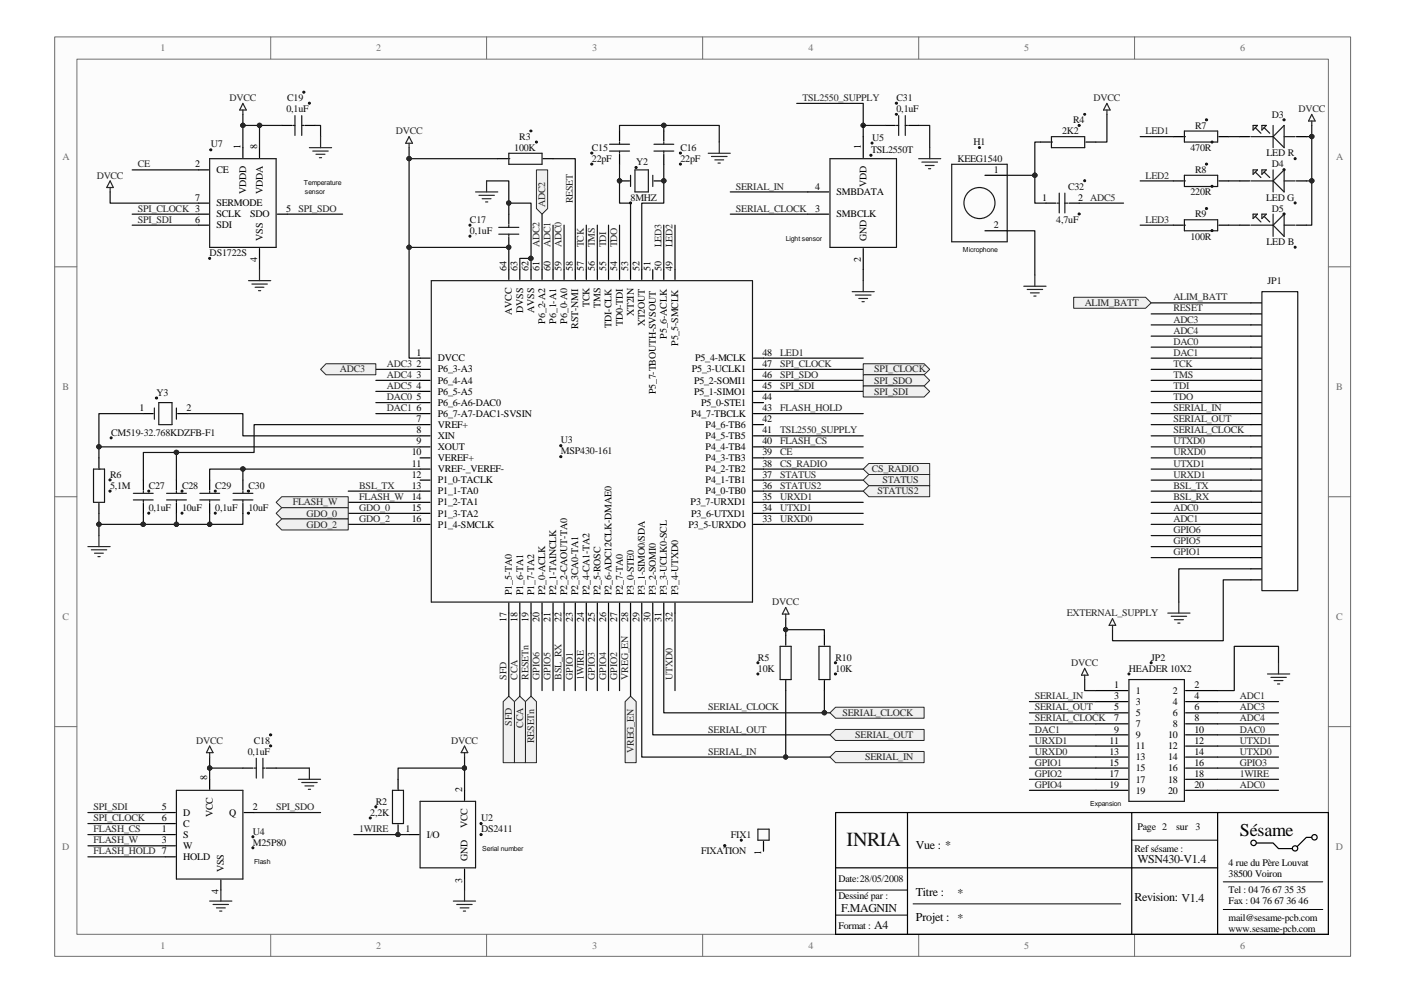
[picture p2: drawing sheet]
<svg xmlns="http://www.w3.org/2000/svg" width="297mm" height="210mm" viewBox="0 0 297 210" stroke-linecap="round" stroke-linejoin="round" font-family="sans-serif">
<path d="M11.6 7.8h273.9v194.4h-273.9z" fill="#fcfcfc"/>
<path d="M11.6 7.8h273.9v194.4h-273.9z" fill="none" stroke="#6e6e6e" stroke-width=".21"/>
<path d="M16.3 12.5h264.5v185h-264.5z" fill="#fcfcfc"/>
<g fill="none" stroke="#6e6e6e" stroke-width=".21">
<path d="M16.3 12.5h264.5v185h-264.5zM57.2 7.8v4.7M102.9 7.8v4.7M148.5 7.8v4.7M194.2 7.8v4.7M239.9 7.8v4.7M11.6 56.4h4.7M280.8 56.4h4.7M11.6 105h4.7M280.8 105h4.7M11.6 153.6h4.7M280.8 153.6h4.7"/>
<path d="M57.2 197.5v4.7M102.9 197.5v4.7M148.5 197.5v4.7M194.2 197.5v4.7M239.9 197.5v4.7"/>
</g>
<g fill="#0e0e0e" stroke="#0e0e0e" stroke-width=".21">
<path d="M112.1 27.5h.3l.1 .2-.4 .1z" fill-rule="evenodd"/>
<path d="M79.3 170.4h.3v.3h-.3z" fill-rule="evenodd"/>
<path d="M57 155.2h.4v.3h-.4z" fill-rule="evenodd"/>
<path d="M57 157.5h.4v.3h-.4z" fill-rule="evenodd"/>
<path d="M64.1 19.3h.3v.3h-.3z" fill-rule="evenodd"/>
<path d="M134.3 35.3h.3v.3h-.3z" fill-rule="evenodd"/>
<path d="M125 32.2h.3v.3h-.3z" fill-rule="evenodd"/>
<path d="M125 34.5h.3v.3h-.3z" fill-rule="evenodd"/>
<path d="M118.4 94.1h.3v.3h-.3z" fill-rule="evenodd"/>
<path d="M118.4 96.4h.3v.3h-.3z" fill-rule="evenodd"/>
<path d="M101.5 173.9h.4v.3h-.4z" fill-rule="evenodd"/>
<path d="M101.5 176.3h.4v.3h-.4z" fill-rule="evenodd"/>
<path d="M271.3 35.7h.3v.3h-.3z" fill-rule="evenodd"/>
<path d="M271.3 25.2h.3v.3h-.3z" fill-rule="evenodd"/>
<path d="M254.9 43.9h.3v.3h-.3z" fill-rule="evenodd"/>
<path d="M254.9 34.5h.3v.3h-.3z" fill-rule="evenodd"/>
<path d="M254.9 25.2h.3v.3h-.3z" fill-rule="evenodd"/>
<path d="M271.3 45.1h.3v.3h-.3z" fill-rule="evenodd"/>
<path d="M23.1 101.3h.3v.3h-.3z" fill-rule="evenodd"/>
<path d="M23.1 103.7h.3v.3h-.3z" fill-rule="evenodd"/>
<path d="M238.5 142.3h.3v.3h-.3z" fill-rule="evenodd"/>
<path d="M31.3 103.7h.3v.3h-.3z" fill-rule="evenodd"/>
<path d="M38.3 103.7h.3v.3h-.3z" fill-rule="evenodd"/>
<path d="M45.4 103.7h.3v.3h-.3z" fill-rule="evenodd"/>
<path d="M52.4 103.7h.3v.3h-.3z" fill-rule="evenodd"/>
<path d="M52.4 108.3h.3v.3h-.3z" fill-rule="evenodd"/>
<path d="M44.4 31.5h.3v.3h-.3z" fill-rule="evenodd"/>
<path d="M44.2 54.5h.3v.3h-.3z" fill-rule="evenodd"/>
<path d="M184 32.7h.3v.3h-.3z" fill-rule="evenodd"/>
<path d="M206.9 31.1h.3l.1 .1-.2 .2-.3-.2z" fill-rule="evenodd"/>
<path d="M189.4 21.7h.3v.3h-.3z" fill-rule="evenodd"/>
<path d="M189.4 24h.3v.3h-.3z" fill-rule="evenodd"/>
<path d="M228 45.1h.3v.3h-.3z" fill-rule="evenodd"/>
<path d="M229.2 24h.3v.3h-.3z" fill-rule="evenodd"/>
<path d="M228 26.4h.3v.3h-.3z" fill-rule="evenodd"/>
<path d="M156.6 177.4h.3v.3h-.3z" fill-rule="evenodd"/>
<path d="M153.1 178.6h.3v.3h-.3z" fill-rule="evenodd"/>
<path d="M160.1 142.3h.3v.3h-.3z" fill-rule="evenodd"/>
<path d="M176.5 140h.3v.2h-.3z" fill-rule="evenodd"/>
<path d="M176.5 142.3h.3v.3h-.3z" fill-rule="evenodd"/>
<path d="M32.9 84h.4v.3h-.4z" fill-rule="evenodd"/>
<circle cx="20.9" cy="110.8" r=".45"/>
<circle cx="20.9" cy="94.4" r=".45"/>
<circle cx="30.3" cy="110.8" r=".45"/>
<circle cx="37.3" cy="110.8" r=".45"/>
<circle cx="37.3" cy="95.6" r=".46"/>
<circle cx="44.3" cy="162.3" r=".46"/>
<circle cx="44.3" cy="110.8" r=".45"/>
<circle cx="51.4" cy="99.1" r=".46"/>
<circle cx="51.4" cy="26.5" r=".45"/>
<circle cx="54.9" cy="26.5" r=".45"/>
<circle cx="84.1" cy="176.4" r=".44"/>
<circle cx="86.5" cy="52.3" r=".45"/>
<circle cx="86.5" cy="33.5" r=".46"/>
<circle cx="98.2" cy="162.3" r=".45"/>
<circle cx="107.6" cy="52.3" r=".44"/>
<circle cx="107.6" cy="42.9" r=".44"/>
<circle cx="112.2" cy="54.6" r=".46"/>
<circle cx="131" cy="38.2" r=".45"/>
<circle cx="140.3" cy="38.2" r=".45"/>
<circle cx="140.3" cy="26.5" r=".45"/>
<circle cx="166.1" cy="160" r=".44"/>
<circle cx="166.1" cy="133.1" r=".44"/>
<circle cx="174.3" cy="150.7" r=".46"/>
<circle cx="182.5" cy="26.5" r=".44"/>
<circle cx="218.8" cy="37" r=".46"/>
<circle cx="277.3" cy="38.2" r=".45"/>
<circle cx="277.3" cy="28.9" r=".46"/>
<circle cx="99.4" cy="47.6" r=".21"/>
<circle cx="99.4" cy="49.9" r=".21"/>
<circle cx="113.4" cy="30" r=".21"/>
<circle cx="78.3" cy="172.9" r=".21"/>
<circle cx="65.4" cy="21.8" r=".21"/>
<circle cx="133.3" cy="42.9" r=".21"/>
<circle cx="143.8" cy="32.4" r=".21"/>
<circle cx="143.8" cy="34.7" r=".21"/>
<circle cx="53.5" cy="176.9" r=".21"/>
<circle cx="53.5" cy="179.2" r=".21"/>
<circle cx="273.8" cy="42.9" r=".21"/>
<circle cx="273.8" cy="33.5" r=".21"/>
<circle cx="256.2" cy="48.7" r=".21"/>
<circle cx="256.2" cy="39.4" r=".21"/>
<circle cx="256.2" cy="30" r=".21"/>
<circle cx="273.8" cy="52.3" r=".21"/>
<circle cx="243.4" cy="140.1" r=".21"/>
<circle cx="31.5" cy="108.5" r=".21"/>
<circle cx="38.5" cy="108.5" r=".21"/>
<circle cx="45.5" cy="108.5" r=".21"/>
<circle cx="184.4" cy="30.2" r=".21"/>
<circle cx="229.3" cy="38.2" r=".21"/>
<circle cx="160.2" cy="140.1" r=".21"/>
<circle cx="23.5" cy="92.6" r=".21"/>
</g>
<g fill="none" stroke="#000" stroke-width=".25">
<path d="M42 35.9h2.1M51.4 31.2v2.1M54.9 31.2v2.1M59.6 26.5h2.1M64.5 26.5h2.1M105.2 33.5h2.1M114.8 33.5h2.1M131 38.2h2.1M131 27.7v2.1M131 32.6v2.1M138.3 38.2h2M140.3 27.7v2.1"/>
<path d="M140.3 32.6v2.1M182.5 28.9v4.4M187.2 26.5h2.1M192.1 26.5h2.1M208.2 37.1h4.7M220 30h2.1M229.6 30h2.1M248.1 38.2h2.1M248.1 28.9h2.1M257.7 38.2h2.1M257.7 28.9h2.1M262.1 38.2h2.1"/>
<path d="M262.1 28.9h2.1M274.1 38.2h2.1M274.1 28.9h2.1M42 47.6h2.1M42 42.9h2.1M42 45.3h2.1M54.9 52.5v2.1M58.6 45.3h2.1M107.6 45.3v2.1M107.6 50.2v2.1M107.6 57v2.1M109.9 57v2.1"/>
<path d="M112.3 57v2.1M114.6 57v2.1M116.9 57v2.1M119.3 57v2.1M121.6 57v2.1M124 57v2.1M126.3 57v2.1M128.7 57v2.1M131 57v2.1M133.3 57v2.1M135.7 57v2.1M138 57v2.1"/>
<path d="M140.3 57v2.1M142.7 57v2.1M170.8 45.3h4.4M170.8 40.6h4.4M182.5 52.5v4.5M208.2 48.8h4.7M221.1 42.9h2.1M226.1 42.9h2.1M248.1 47.6h2.1M257.7 47.6h2.1M262.1 47.6h2.1M274.1 47.6h2.1"/>
<path d="M88.8 75.7h2.1M88.8 78.1h2.1M159.3 75.7h2.1M159.3 78.1h2.1M20.9 96.8v2.1M30.3 87.4h2.1M37.5 87.4h2.2M88.8 80.4h2.1M88.8 82.7h2.1M88.8 85.1h2.1M88.8 87.4h2.1M88.8 89.8h2.1"/>
<path d="M88.8 92.1h2.1M88.8 94.5h2.1M88.8 96.8h2.1M88.8 99.2h2.1M159.3 80.4h2.1M159.3 82.7h2.1M159.3 85.1h2.1M159.3 87.4h2.1M159.3 89.8h2.1M159.3 92.1h2.1M159.3 94.5h2.1M159.3 96.8h2.1"/>
<path d="M159.3 99.2h2.1M20.9 106.4v2.1M30.3 101.5v2.1M30.3 106.4v2.1M37.3 101.5v2.1M37.3 106.4v2.1M44.3 101.5v2.1M44.3 106.4v2.1M51.4 101.5v2.1M51.4 106.4v2.1M88.8 101.5h2.1M88.8 103.8h2.1"/>
<path d="M88.8 106.2h2.1M88.8 108.5h2.1M88.8 110.8h2.1M159.3 101.5h2.1M159.3 103.8h2.1M159.3 106.2h2.1M159.3 108.5h2.1M159.3 110.8h2.1M107.6 127.5v2.1M109.9 127.5v2.1M112.3 127.5v2.1M114.6 127.5v2.1"/>
<path d="M116.9 127.5v2.1M119.3 127.5v2.1M121.6 127.5v2.1M124 127.5v2.1M126.3 127.5v2.1M128.7 127.5v2.1M131 127.5v2.1M133.3 127.5v2.1M135.7 127.5v2.1M138 127.5v2.1M140.3 127.5v2.1M142.7 127.5v2.1"/>
<path d="M166.1 134.3v2.1M174.3 134.3v2.1M166.1 143.9v2.1M174.3 143.9v2.1M231.7 146h6.8M231.7 148.3h6.8M231.7 150.7h6.8M231.7 153h6.8M231.7 155.3h6.8M231.7 157.7h6.8M250.7 146h6.7M250.7 148.3h6.7"/>
<path d="M250.7 150.7h6.7M250.7 153h6.7M250.7 155.3h6.7M250.7 157.7h6.7M35 176.4h2.1M35 171.8h2.1M35 178.8h2.1M35 174.1h2.1M44.3 164.7v2.1M51.4 162.4h2.1M51.6 171.8h2.1M56.3 162.4h2.1"/>
<path d="M84.2 164.7v2.1M84.2 174.3v2.1M86.5 176.4h2.1M98.2 167.1v2.1M161.4 177.9v2M191.9 171.8v25.7M231.7 162.4h6.8M231.7 160h6.8M231.7 164.7h6.8M231.7 167.1h6.8M239.3 171.8v25.7M250.7 162.4h6.7"/>
<path d="M250.7 160h6.7M250.7 164.7h6.7M250.7 167.1h6.7M257.4 171.8h-80.7v25.7h104.1v-25.7h-23.4v25.7M265.6 178.2h3.6l1.1 1.2h2.9M277.3 177h-1.1l-1.9 1.9M35 181.1h2.1M46.7 186v2.1M98.2 183.7v2.1M176.7 183.4h80.7"/>
<circle cx="265" cy="178.2" r=".57"/>
<circle cx="273.8" cy="179.3" r=".56"/>
<circle cx="277.9" cy="177" r=".57"/>
</g>
<path d="M239.3 177.6h18.1M176.7 188.1h15.2M176.7 193.4h15.2M193 191.1h43.9M258.6 186.4h21.1M258.6 192.2h21.1" fill="none" stroke="#000" stroke-width=".21"/>
<g fill="none" stroke="#1c1c1c" stroke-width=".25">
<path d="M44.3 33.5h14.1v18.8h-14.1zM61.9 26.5h.5M62.4 24.4v4.2M63.8 26.5h.5M63.8 24.4v4.2M107.6 33.5h.1M107.6 32.4h7v2.3h-7zM128.9 30.5h4.2M128.9 31.9h4.2M131 30v.5M131 31.9v.5M133.3 37.1v2.3"/>
<path d="M134.2 35.9h2.9v4.7h-2.9zM138 37.1v2.3M138.3 30.5h4.2M138.3 31.9h4.2M140.3 30v.5M140.3 31.9v.5M175.5 33.5h14v18.8h-14zM189.5 26.5h.5M190 24.4v4.2M191.4 26.5h.5M191.4 24.4v4.2M201.2 34.7h11.7v16.4h-11.7z"/>
<path d="M222.3 30h.1M222.3 28.9h7v2.3h-7zM250.4 38.2h.1M250.4 28.9h.1M250.4 27.7h7v2.3h-7zM250.4 37.1h7v2.3h-7zM264.5 38.2h4.7M264.5 28.9h4.7M264.9 26.5h1l-1 1zM264.9 35.9h1l-1 .9zM265.4 36.4l1.2 1.1M265.4 27l1.2 1.2"/>
<path d="M266.8 26.5h.9l-.9 1zM266.8 35.9h.9l-.9 .9zM267.3 36.4l1.1 1.1M267.3 27l1.1 1.2M269.2 26.5v4.7M269.2 35.9v4.7M271.5 26.5v4.7l-2.3-2.3zM271.5 35.9v4.7l-2.3-2.4zM271.5 38.2h2.3M271.5 28.9h2.3M91.2 59.3h67.9v68h-67.9zM105.5 49.5h4.2"/>
<path d="M105.5 48.1h4.2M107.6 47.6v.5M107.6 49.5v.5M223.5 42.9h.4M223.9 40.8v4.2M225.1 42.9h.7M225.1 40.8v4.2M250.4 47.6h.1M250.4 46.5h7v2.3h-7zM264.5 47.6h4.7M264.9 45.3h1l-1 .9zM265.4 45.7l1.2 1.2"/>
<path d="M266.8 45.3h.9l-.9 .9zM267.3 45.7l1.1 1.2M269.2 45.3v4.7M271.5 45.3v4.7l-2.3-2.4zM271.5 47.6h2.3M19.8 99.2h2.3v7h-2.3zM20.9 99.2h.1M32.6 86.2v2.4M33.6 85.1h2.8v4.7h-2.8zM37.3 86.2v2.4M28.2 105.7h4.2M28.2 104.3h4.2"/>
<path d="M30.3 103.8v.5M30.3 105.7v.5M35.2 105.7h4.2M35.2 104.3h4.2M37.3 103.8v.5M37.3 105.7v.5M42.2 105.7h4.2M42.2 104.3h4.2M44.3 103.8v.5M44.3 105.7v.5M49.3 105.7h4.2M49.3 104.3h4.2"/>
<path d="M51.4 103.8v.5M51.4 105.7v.5M164.9 136.6h2.4v7.1h-2.4zM173.1 136.6h2.4v7.1h-2.4zM166.1 143.7h.1M174.3 143.7h.1M238.7 143.7h11.7v25.7h-11.7zM37.3 167.1h14.1v18.7h-14.1zM53.7 162.4h.5M54.2 160.3v4.2M55.6 162.4h.4M55.6 160.3v4.2"/>
<path d="M83 167.1h2.3v7h-2.3zM84.2 167.1h.1M88.8 169.4h11.7v14h-11.7zM160.2 175.3h2.4v2.3h-2.4z"/>
<circle cx="207.1" cy="42.9" r="3.3"/>
</g>
<g fill="none" stroke="#0e0e0e" stroke-width=".25">
<path d="M27.9 35.9h14.1M51.4 26.5h8.2M51.4 24.2v7M54.9 26.5v4.7M66.6 26.5h1.2v2.4M86.5 31.2v21.1M86.5 33.5h18.7M102.9 38.2h4.7v4.7M116.9 33.5h4.7v23.5M131 34.7v8.2h2.3v14.1M140.3 26.5h-9.3v1.2M140.3 26.5h11.8v3.5"/>
<path d="M140.3 34.7v8.2h-4.6v14.1M140.3 26.5v1.2M168.4 21.9h14.1v4.6M194.2 26.5h2.4v4.7M212.9 37.1h5.9M218.8 37.1v5.8h2.3M220 30h-1.2v7.1M234 24.2v5.8h-2.3M241 38.2h7.1M241 28.9h7.1M259.8 38.2h2.3M259.8 28.9h2.3"/>
<path d="M276.2 38.2h1.1M276.2 28.9h1.1M277.3 38.2v9.4h-1.1M277.3 26.5v11.7M23.3 40.6v2.3h18.7M27.9 45.3h14.1M27.9 47.6h14.1M54.9 54.6v2.4M60.7 45.3h11.7M86.5 52.3v23.4h2.3M86.5 52.3h21.1v4.7M107.6 42.9h4.7v11.7"/>
<path d="M107.6 42.9v2.4M112.3 54.6h-2.4v2.4M112.3 54.6v2.4M114.6 45.3v11.7M116.9 47.6v9.4M119.3 47.6v9.4M124 47.6v9.4M126.3 47.6v9.4M128.7 47.6v9.4M131 47.6v9.4M140.3 47.6v9.4M142.7 47.6v9.4"/>
<path d="M154.4 40.6h16.4M154.4 45.3h16.4M182.5 57v2.3M212.9 48.8h5.9v9.3M228.2 42.9h9.3M241 47.6h7.1M259.8 47.6h2.3M79.5 78.1h9.3M161.4 75.7h21.1M161.4 78.1h21.1M243.4 75.7h21.1M243.4 64h21.1"/>
<path d="M243.4 66.4h21.1M243.4 78.1h21.1M243.4 68.7h21.1M243.4 73.4h21.1M20.9 94.5v2.3M20.9 94.5h67.9M30.3 87.4h-9.4v7.1M37.3 95.6h-7v5.9M37.3 95.6v5.9M39.7 87.4h11.7v4.7h37.4M51.4 99.2h-7.1v2.3M51.4 99.2h37.4"/>
<path d="M51.4 99.2v2.3M79.5 87.4h9.3M79.5 80.4h9.3M79.5 82.7h9.3M79.5 85.1h9.3M88.8 89.8h-35.1v5.8h-16.4M161.4 87.4h21.1M161.4 92.1h21.1M161.4 99.2h21.1M161.4 94.5h21.1M161.4 80.4h21.1M161.4 82.7h21.1"/>
<path d="M161.4 96.8h21.1M243.4 87.4h21.1M243.4 92.1h21.1M243.4 89.8h21.1M243.4 99.2h21.1M243.4 94.5h21.1M243.4 80.4h21.1M243.4 82.7h21.1M243.4 85.1h21.1M243.4 96.8h21.1M20.9 108.5v4.7M20.9 110.8h23.4"/>
<path d="M30.3 108.5v2.3M37.3 108.5v2.3M44.3 108.5v2.3M51.4 108.5v2.3h-7.1M73.6 110.8h15.2M73.6 108.5h15.2M73.6 106.2h15.2M73.6 103.8h15.2M161.4 110.8h21.1M161.4 108.5h21.1M161.4 106.2h21.1M161.4 103.8h21.1"/>
<path d="M161.4 101.5h21.1M243.4 110.8h21.1M243.4 108.5h21.1M243.4 106.2h21.1M243.4 103.8h21.1M243.4 113.2h21.1M243.4 115.5h21.1M114.6 129.6v16.4M119.3 129.6v16.4M121.6 129.6v16.4M124 129.6v16.4M126.3 129.6v16.4"/>
<path d="M128.7 129.6v16.4M131 129.6v16.4M135.7 129.6v30.4h30.4M138 129.6v25.7h37.5M140.3 129.6v21.1h34M142.7 129.6v16.4M166.1 133.1h8.2v1.2M166.1 130.8v3.5M264.5 120.2h-15.3v7.1M264.5 122.6h-5.9v12.8h-23.4v-2.3M166.1 146v14M174.3 146v4.7"/>
<path d="M174.3 150.7h1.2M217.6 148.3h14.1M217.6 153h14.1M217.6 150.7h14.1M217.6 157.7h14.1M217.6 155.3h14.1M229.3 143.7v2.3h2.4M257.4 148.3h12.9M257.4 153h12.9M257.4 150.7h12.9M257.4 157.7h12.9M257.4 155.3h12.9"/>
<path d="M270.3 140.1v-3.5h-9.4v9.4h-3.5M18.6 176.4h16.4M18.6 178.8h16.4M18.6 174.1h16.4M18.6 171.8h16.4M44.3 162.4h7.1M44.3 160v4.7M53.7 171.8h14.1M58.4 162.4h7M74.8 176.4h11.7M98.2 162.4h-14v2.3M98.2 160v7.1"/>
<path d="M166.1 160h9.4M217.6 162.4h14.1M217.6 164.7h14.1M217.6 160h14.1M217.6 167.1h14.1M257.4 162.4h12.9M257.4 164.7h12.9M257.4 160h12.9M257.4 167.1h12.9M18.6 181.1h16.4M98.2 185.8v2.3"/>
</g>
<g fill="#262626" stroke="#262626" stroke-width=".21">
<circle cx="44.3" cy="162.3" r=".46"/>
<circle cx="277.3" cy="38.2" r=".45"/>
<circle cx="277.3" cy="28.9" r=".46"/>
<circle cx="98.2" cy="162.3" r=".45"/>
<circle cx="140.3" cy="38.2" r=".45"/>
<circle cx="131" cy="38.2" r=".45"/>
<circle cx="84.1" cy="176.4" r=".44"/>
<circle cx="86.5" cy="52.3" r=".45"/>
<circle cx="107.6" cy="52.3" r=".44"/>
<circle cx="112.2" cy="54.6" r=".46"/>
<circle cx="107.6" cy="42.9" r=".44"/>
<circle cx="20.9" cy="110.8" r=".45"/>
<circle cx="30.3" cy="110.8" r=".45"/>
<circle cx="37.3" cy="110.8" r=".45"/>
<circle cx="44.3" cy="110.8" r=".45"/>
<circle cx="20.9" cy="94.4" r=".45"/>
<circle cx="51.4" cy="99.1" r=".46"/>
<circle cx="86.5" cy="33.5" r=".46"/>
<circle cx="51.4" cy="26.5" r=".45"/>
<circle cx="182.5" cy="26.5" r=".44"/>
<circle cx="218.8" cy="37" r=".46"/>
<circle cx="140.3" cy="26.5" r=".45"/>
<circle cx="166.1" cy="133.1" r=".44"/>
<circle cx="166.1" cy="160" r=".44"/>
<circle cx="174.3" cy="150.7" r=".46"/>
<circle cx="54.9" cy="26.5" r=".45"/>
<circle cx="37.3" cy="95.6" r=".46"/>
</g>
<g fill="none" stroke="#262626" stroke-width=".25">
<path d="M65.4 31.2h4.7M66.1 31.9h3.3M66.8 32.6h1.9M67.5 33.3h.5M67.8 28.9v2.3M102.9 38.2v2.4M277.3 24.2l.7 1.4h-1.4zM277.3 25.6v.9M52.5 59.3h4.7M54.9 57v2.3M100.5 40.6h4.7M101.3 41.3h3.2"/>
<path d="M101.9 42h1.9M102.7 42.7h.4M53.3 60h3.2M53.9 60.7h1.9M54.7 61.4h.4M44.3 157.7l.7 1.4h-1.4zM44.3 159.1v.9M98.2 157.7l.7 1.4h-1.4zM98.2 159.1v.9M63.1 164.7h4.7M63.8 165.4h3.3M64.5 166.1h1.8"/>
<path d="M65.2 166.8h.5M65.4 162.4v2.3M44.3 190.5h4.7M45 191.2h3.3M45.8 191.9h1.8M46.4 192.6h.5M46.7 188.1v2.4M95.8 190.5h4.7M96.6 191.2h3.2M97.3 191.9h1.8M98 192.6h.4M98.2 188.1v2.4"/>
</g>
<path d="M113.4 35.9h2.4v8.2l-1.2 1.2-1.2-1.2z" fill-rule="evenodd" fill="#f0f0f0" stroke="#262626" stroke-width=".21"/>
<path d="M149.7 32.4h4.7M150.4 33.1h3.3M151.1 33.8h1.9M151.8 34.5h.5M152.1 30v2.4" fill="none" stroke="#262626" stroke-width=".25"/>
<g fill="#f0f0f0" stroke="#262626" stroke-width=".21">
<path d="M182.5 76.9h12.9l1.2 1.2-1.2 1.1h-12.9z" fill-rule="evenodd"/>
<path d="M182.5 79.2h12.9l1.2 1.2-1.2 1.2h-12.9z" fill-rule="evenodd"/>
<path d="M182.5 81.6h12.9l1.2 1.1-1.2 1.2h-12.9z" fill-rule="evenodd"/>
<path d="M182.5 99.2l1.2-1.2h12.9v2.3h-12.9z" fill-rule="evenodd"/>
<path d="M182.5 101.5l1.2-1.2h12.9v2.4h-12.9z" fill-rule="evenodd"/>
<path d="M175.5 150.7l1.2-1.2h18.7v2.3h-18.7z" fill-rule="evenodd"/>
<path d="M175.5 155.3l1.2-1.1h18.7v2.3h-18.7z" fill-rule="evenodd"/>
<path d="M175.5 160l1.2-1.2h18.7v2.4h-18.7z" fill-rule="evenodd"/>
</g>
<path d="M18.6 115.5h4.7M19.3 116.2h3.3M20 116.9h1.8M20.7 117.7h.5M20.9 113.2v2.3" fill="none" stroke="#262626" stroke-width=".25"/>
<g fill="#f0f0f0" stroke="#262626" stroke-width=".21">
<path d="M58.4 106.2l1.2-1.2h14v2.3h-14z" fill-rule="evenodd"/>
<path d="M59.6 107.3h14v2.4h-14l-1.2-1.2z" fill-rule="evenodd"/>
<path d="M58.4 110.8l1.2-1.1h14v2.3h-14z" fill-rule="evenodd"/>
<path d="M68.9 76.9h10.6v2.3h-10.6l-1.1-1.1z" fill-rule="evenodd"/>
</g>
<g fill="none" stroke="#262626" stroke-width=".25">
<path d="M23.3 38.2l.7 1.4h-1.4zM23.3 39.6v1M51.4 21.9l.7 1.4h-1.4zM51.4 23.3v.9M86.5 28.9l.7 1.4h-1.4zM86.5 30.3v.9M194.2 33.5h4.7M194.9 34.3h3.3M195.6 35h1.9M196.3 35.7h.5M196.6 31.2v2.3M234 21.9l.7 1.4h-1.4z"/>
<path d="M234 23.3v.9M182.5 59.3v2.4M218.8 58.1v2.4M180.2 61.7h4.6M180.8 62.4h3.3M181.6 63.1h1.8M182.2 63.8h.5M216.5 60.5h4.6M217.2 61.2h3.2M217.8 61.9h1.9M218.6 62.6h.4M229.3 141.3l.7 1.4h-1.4z"/>
<path d="M229.3 142.7v1"/>
</g>
<path d="M182.5 103.8l1.2-1.1h12.9v2.3h-12.9z" fill-rule="evenodd" fill="#f0f0f0" stroke="#262626" stroke-width=".21"/>
<path d="M166.1 128.4l.7 1.4h-1.4zM166.1 129.8v1M235.2 130.8l.7 1.4h-1.4zM235.2 132.2v.9" fill="none" stroke="#262626" stroke-width=".25"/>
<path d="M227 62.8h15.2l1.2 1.2-1.2 1.2h-15.2z" fill-rule="evenodd" fill="#f0f0f0" stroke="#262626" stroke-width=".21"/>
<path d="M246.9 129.6h4.7M247.6 130.3h3.3M248.3 131h1.9M249 131.7h.5M249.2 127.3v2.3M268 142.5h4.7M268.7 143.2h3.2M269.4 143.9h1.8M270.1 144.6h.5M270.3 140.1v2.4" fill="none" stroke="#262626" stroke-width=".25"/>
<path d="M187.2 26.5h-4.7v2.4M243.4 71h21.1M243.4 117.9h21.1M243.4 101.5h21.1M116.9 129.6v16.4" fill="none" stroke="#0e0e0e" stroke-width=".25"/>
<g fill="none" stroke="#000" stroke-width=".25">
<path d="M264.5 64h2.3M264.5 66.4h2.3M264.5 68.7h2.3M264.5 71h2.3M264.5 73.4h2.3M264.5 75.7h2.3M264.5 78.1h2.3M264.5 80.4h2.3M264.5 82.7h2.3M264.5 85.1h2.3M264.5 87.4h2.3M264.5 89.8h2.3"/>
<path d="M264.5 92.1h2.3M264.5 94.5h2.3M264.5 96.8h2.3M264.5 99.2h2.3M264.5 101.5h2.3M264.5 103.8h2.3M264.5 106.2h2.3M264.5 108.5h2.3M264.5 110.8h2.3M264.5 113.2h2.3M264.5 115.5h2.3M264.5 117.9h2.3"/>
<path d="M264.5 120.2h2.3M264.5 122.6h2.3"/>
</g>
<path d="M266.8 61.7h7.6v63.2h-7.6z" fill-rule="evenodd" fill="#fefefe" stroke="#1c1c1c" stroke-width=".25"/>
<path d="M132.2 148.3l1.1-1.1 1.2 1.1v12.9h-2.3z" fill-rule="evenodd" fill="#f0f0f0" stroke="#262626" stroke-width=".21"/>
<path d="M133.3 129.6v17.6" fill="none" stroke="#0e0e0e" stroke-width=".25"/>
<path d="M111.1 148.3l1.2-1.1 1.1 1.1v12.9h-2.3z" fill-rule="evenodd" fill="#f0f0f0" stroke="#262626" stroke-width=".21"/>
<path d="M112.3 129.6v17.6" fill="none" stroke="#0e0e0e" stroke-width=".25"/>
<g fill="#f0f0f0" stroke="#262626" stroke-width=".21">
<path d="M108.8 148.3l1.1-1.1 1.2 1.1v12.9h-2.3z" fill-rule="evenodd"/>
<path d="M106.4 148.3l1.2-1.1 1.2 1.1v12.9h-2.4z" fill-rule="evenodd"/>
</g>
<path d="M107.6 129.6v17.6M109.9 129.6v17.6" fill="none" stroke="#0e0e0e" stroke-width=".25"/>
<text font-size="4.2" fill="#0e0e0e" x="179" y="178.9">INRIA</text>
<text font-size="3.8" x="262.1" y="176.7">Sésame</text>
<g font-size="2.5">
<text x="193.6" y="179.4">Vue : *</text>
<text x="193.6" y="189.3">Titre :</text>
<text x="239.9" y="190.5">Revision: V1.4</text>
<text x="193.6" y="194.6">Projet : *</text>
</g>
<g font-size="2.5" fill="#0e0e0e">
<text x="240.5" y="182.5">WSN430-V1.4</text>
<text x="202.4" y="189.5">*</text>
<text x="177.8" y="192.8">F.MAGNIN</text>
<text x="184.8" y="196.4">A4</text>
</g>
<g font-size="2.1" fill="#716f64">
<text x="33.9" y="10.8">1</text>
<text x="79.5" y="10.8">2</text>
<text x="125.2" y="10.8">3</text>
<text x="170.9" y="10.8">4</text>
<text x="216.5" y="10.8">5</text>
<text x="262.2" y="10.8">6</text>
<text x="13.2" y="33.9">A</text>
<text x="282.5" y="33.9">A</text>
<text x="13.2" y="82.5">B</text>
<text x="282.5" y="82.5">B</text>
<text x="13.2" y="131.1">C</text>
<text x="282.5" y="131.1">C</text>
<text x="13.2" y="179.7">D</text>
<text x="282.4" y="179.7">D</text>
<text x="33.9" y="200.5">1</text>
<text x="79.5" y="200.5">2</text>
<text x="125.2" y="200.5">3</text>
<text x="170.9" y="200.5">4</text>
<text x="216.5" y="200.5">5</text>
<text x="262.2" y="200.5">6</text>
</g>
<g font-size="2.1" fill="#262626">
<text x="48.5" y="21.4">DVCC</text>
<text x="169.6" y="21.4">TSL2550_SUPPLY</text>
<text x="231.2" y="21.4">DVCC</text>
<text x="274.5" y="23.7">DVCC</text>
<text x="83.7" y="28.4">DVCC</text>
<text x="242.2" y="28.4">LED1</text>
<text x="29.1" y="35.4">CE</text>
<text x="20.4" y="37.7">DVCC</text>
<text x="155.6" y="40.1">SERIAL_IN</text>
<text x="242.2" y="37.7">LED2</text>
<text x="29.1" y="44.8">SPI_CLOCK 3</text>
<text x="29.1" y="47.1">SPI_SDI</text>
<text x="63.1" y="44.8">SPI_SDO</text>
<text x="115.2" y="43.7" transform="rotate(-90 115.2 43.7)">ADC2</text>
<text x="121.1" y="42.9" transform="rotate(-90 121.1 42.9)">RESET</text>
<text x="155.6" y="44.8">SERIAL_CLOCK</text>
<text x="230.5" y="42.4">ADC5</text>
<text x="242.2" y="47.1">LED3</text>
<text x="114.1" y="52.3" transform="rotate(-90 114.1 52.3)">ADC2</text>
<text x="116.4" y="52.3" transform="rotate(-90 116.4 52.3)">ADC1</text>
<text x="118.7" y="52.3" transform="rotate(-90 118.7 52.3)">ADC0</text>
<text x="123.4" y="52.3" transform="rotate(-90 123.4 52.3)">TCK</text>
<text x="125.8" y="52.3" transform="rotate(-90 125.8 52.3)">TMS</text>
<text x="128.1" y="52.3" transform="rotate(-90 128.1 52.3)">TDI</text>
<text x="130.5" y="52.3" transform="rotate(-90 130.5 52.3)">TDO</text>
<text x="139.8" y="52.3" transform="rotate(-90 139.8 52.3)">LED3</text>
<text x="142.2" y="52.3" transform="rotate(-90 142.2 52.3)">LED2</text>
<text x="229.3" y="64.7">ALIM_BATT</text>
<text x="248.1" y="65.8">RESET</text>
<text x="248.1" y="63.5">ALIM_BATT</text>
<text x="248.1" y="68.2">ADC3</text>
<text x="248.1" y="70.5">ADC4</text>
<text x="81.8" y="77.6">ADC3</text>
<text x="164.9" y="75.2">LED1</text>
<text x="164.9" y="77.6">SPI_CLOCK</text>
<text x="248.1" y="72.9">DAC0</text>
<text x="248.1" y="75.2">DAC1</text>
<text x="248.1" y="77.6">TCK</text>
<text x="71.8" y="78.7">ADC3</text>
<text x="81.8" y="79.9">ADC4</text>
<text x="81.8" y="82.2">ADC5</text>
<text x="164.9" y="79.9">SPI_SDO</text>
<text x="164.9" y="82.2">SPI_SDI</text>
<text x="184.8" y="78.7">SPI_CLOCK</text>
<text x="184.8" y="81.1">SPI_SDO</text>
<text x="184.8" y="83.4">SPI_SDI</text>
<text x="248.1" y="79.9">TMS</text>
<text x="248.1" y="82.2">TDI</text>
<text x="81.8" y="84.6">DAC0</text>
<text x="81.8" y="86.9">DAC1</text>
<text x="164.9" y="86.9">FLASH_HOLD</text>
<text x="248.1" y="86.9">SERIAL_IN</text>
<text x="248.1" y="89.3">SERIAL_OUT</text>
<text x="248.1" y="84.6">TDO</text>
<text x="164.9" y="91.6">TSL2550_SUPPLY</text>
<text x="164.9" y="94">FLASH_CS</text>
<text x="248.1" y="91.6">SERIAL_CLOCK</text>
<text x="248.1" y="94">UTXD0</text>
<text x="164.9" y="98.7">CS_RADIO</text>
<text x="164.9" y="96.3">CE</text>
<text x="164.9" y="101">STATUS</text>
<text x="184.3" y="99.8">CS_RADIO</text>
<text x="248.1" y="96.3">URXD0</text>
<text x="248.1" y="98.7">UTXD1</text>
<text x="248.1" y="101">URXD1</text>
<text x="61.9" y="106.8">FLASH_W</text>
<text x="75.9" y="105.7">FLASH_W</text>
<text x="75.9" y="103.3">BSL_TX</text>
<text x="164.9" y="105.7">URXD1</text>
<text x="164.9" y="103.3">STATUS2</text>
<text x="185.5" y="104.5">STATUS2</text>
<text x="186.6" y="102.2">STATUS</text>
<text x="248.1" y="103.3">BSL_TX</text>
<text x="248.1" y="105.7">BSL_RX</text>
<text x="64.8" y="109.2">GDO_0</text>
<text x="64.8" y="111.5">GDO_2</text>
<text x="75.9" y="110.3">GDO_2</text>
<text x="75.9" y="108">GDO_0</text>
<text x="164.9" y="110.3">URXD0</text>
<text x="164.9" y="108">UTXD1</text>
<text x="248.1" y="108">ADC0</text>
<text x="248.1" y="112.7">GPIO6</text>
<text x="248.1" y="110.3">ADC1</text>
<text x="248.1" y="117.4">GPIO1</text>
<text x="248.1" y="115">GPIO5</text>
<text x="163.3" y="127.9">DVCC</text>
<text x="225.6" y="130.3">EXTERNAL_SUPPLY</text>
<text x="107.1" y="143.7" transform="rotate(-90 107.1 143.7)">SFD</text>
<text x="109.4" y="143.7" transform="rotate(-90 109.4 143.7)">CCA</text>
<text x="111.7" y="143.7" transform="rotate(-90 111.7 143.7)">RESETn</text>
<text x="114.1" y="143.7" transform="rotate(-90 114.1 143.7)">GPIO6</text>
<text x="116.4" y="143.7" transform="rotate(-90 116.4 143.7)">GPIO5</text>
<text x="118.7" y="143.7" transform="rotate(-90 118.7 143.7)">BSL_RX</text>
<text x="121.1" y="143.7" transform="rotate(-90 121.1 143.7)">GPIO1</text>
<text x="123.4" y="143.7" transform="rotate(-90 123.4 143.7)">1WIRE</text>
<text x="125.8" y="143.7" transform="rotate(-90 125.8 143.7)">GPIO3</text>
<text x="128.1" y="143.7" transform="rotate(-90 128.1 143.7)">GPIO4</text>
<text x="130.5" y="143.7" transform="rotate(-90 130.5 143.7)">GPIO2</text>
<text x="132.8" y="143.7" transform="rotate(-90 132.8 143.7)">VREG_EN</text>
<text x="142.2" y="143.7" transform="rotate(-90 142.2 143.7)">UTXD0</text>
<text x="226.5" y="140.8">DVCC</text>
<text x="218.8" y="147.8">SERIAL_IN</text>
<text x="262.1" y="147.8">ADC1</text>
<text x="108.2" y="153.4" transform="rotate(-90 108.2 153.4)">SFD</text>
<text x="110.6" y="153.8" transform="rotate(-90 110.6 153.8)">CCA</text>
<text x="149.7" y="150.2">SERIAL_CLOCK</text>
<text x="149.7" y="154.9">SERIAL_OUT</text>
<text x="178.1" y="151.4">SERIAL_CLOCK</text>
<text x="218.8" y="154.9">DAC1</text>
<text x="218.8" y="152.5">SERIAL_CLOCK</text>
<text x="218.8" y="150.2">SERIAL_OUT</text>
<text x="262.1" y="150.2">ADC3</text>
<text x="262.1" y="152.5">ADC4</text>
<text x="262.1" y="154.9">DAC0</text>
<text x="41.5" y="157.2">DVCC</text>
<text x="95.4" y="157.2">DVCC</text>
<text x="112.9" y="157.1" transform="rotate(-90 112.9 157.1)">RESETn</text>
<text x="134" y="159.1" transform="rotate(-90 134 159.1)">VREG_EN</text>
<text x="149.7" y="159.5">SERIAL_IN</text>
<text x="180.8" y="156">SERIAL_OUT</text>
<text x="182.9" y="160.7">SERIAL_IN</text>
<text x="218.8" y="159.5">URXD0</text>
<text x="218.8" y="157.2">URXD1</text>
<text x="218.8" y="161.9">GPIO1</text>
<text x="262.1" y="161.9">GPIO3</text>
<text x="262.1" y="157.2">UTXD1</text>
<text x="262.1" y="159.5">UTXD0</text>
<text x="218.8" y="164.2">GPIO2</text>
<text x="218.8" y="166.6">GPIO4</text>
<text x="262.1" y="166.6">ADC0</text>
<text x="262.1" y="164.2">1WIRE</text>
<text x="19.8" y="173.6">SPI_CLOCK</text>
<text x="19.8" y="171.3">SPI_SDI</text>
<text x="58.4" y="171.3">SPI_SDO</text>
<text x="19.8" y="178.3">FLASH_W</text>
<text x="19.8" y="176">FLASH_CS</text>
<text x="75.9" y="176">1WIRE</text>
<text x="19.8" y="180.6">FLASH_HOLD 7</text>
</g>
<g font-size="2.1" fill="#0e0e0e">
<text x="60.5" y="23.7">0,1uF</text>
<text x="60.7" y="21.4">C19</text>
<text x="189.5" y="21.4">C31</text>
<text x="189.5" y="23.7">0,1uF</text>
<text x="109.8" y="29.6">R3</text>
<text x="184.4" y="29.8">U5</text>
<text x="224.5" y="28.4">2K2</text>
<text x="226.9" y="26">R4</text>
<text x="252.6" y="27.2">R7</text>
<text x="268.9" y="24.9">D3</text>
<text x="44.6" y="31.2">U7</text>
<text x="108.7" y="31.9">100K</text>
<text x="125.1" y="31.9">C15</text>
<text x="125.1" y="34.2">22pF</text>
<text x="134.5" y="34.9">Y2</text>
<text x="143.8" y="31.9">C16</text>
<text x="143.8" y="34.2">22pF</text>
<text x="184.1" y="32.4">TSL2550T</text>
<text x="202.4" y="34.2">KEEG1540</text>
<text x="205.8" y="30.7">H1</text>
<text x="251.7" y="31.9">470R</text>
<text x="267.8" y="33.1">LED R</text>
<text x="268.9" y="35.4">D4</text>
<text x="225.8" y="40.1">C32</text>
<text x="251.7" y="41.2">220R</text>
<text x="252.6" y="36.6">R8</text>
<text x="99.4" y="47.1">C17</text>
<text x="133.3" y="42.4">8MHZ</text>
<text x="223.3" y="47.1">4,7uF</text>
<text x="252.6" y="45.9">R9</text>
<text x="267.7" y="42.4">LED G</text>
<text x="268.9" y="44.8">D5</text>
<text x="99.4" y="49.5">0,1uF</text>
<text x="251.7" y="50.6">100R</text>
<text x="267.8" y="51.8">LED B</text>
<text x="44.3" y="54.2">DS1722S</text>
<text x="268" y="60">JP1</text>
<text x="33.1" y="83.7">Y3</text>
<text x="23.5" y="92.1">CM519-32.768KDZFB-F1</text>
<text x="118.6" y="93.7">U3</text>
<text x="23.3" y="101">R6</text>
<text x="118.6" y="96.1">MSP430-161</text>
<text x="23.3" y="103.3">5,1M</text>
<text x="31.5" y="103.3">C27</text>
<text x="38.5" y="103.3">C28</text>
<text x="45.5" y="103.3">C29</text>
<text x="52.5" y="103.3">C30</text>
<text x="31.5" y="108">0,1uF</text>
<text x="38.5" y="108">10uF</text>
<text x="45.5" y="108">0,1uF</text>
<text x="52.5" y="108">10uF</text>
<text x="160.2" y="139.6">R5</text>
<text x="160.2" y="142">10K</text>
<text x="176.7" y="139.6">R10</text>
<text x="176.7" y="142">10K</text>
<text x="238.7" y="142">HEADER 10X2</text>
<text x="243.4" y="139.6">JP2</text>
<text x="52.4" y="159.5">0,1uF</text>
<text x="53.7" y="157.2">C18</text>
<text x="78.3" y="172.4">2,2K</text>
<text x="79.5" y="170.1">R2</text>
<text x="101.7" y="173.6">U2</text>
<text x="53.5" y="176.4">U4</text>
<text x="53.5" y="178.7">M25P80</text>
<text x="101.7" y="176">DS2411</text>
<text x="154.5" y="177.1">FIX1</text>
<text x="252.7" y="175.5">3</text>
<text x="148.3" y="180.6">FIXATION</text>
</g>
<g font-size="2.1">
<text x="41.2" y="35.4">2</text>
<text x="50.8" y="31.5" transform="rotate(-90 50.8 31.5)">1</text>
<text x="54.4" y="31.5" transform="rotate(-90 54.4 31.5)">8</text>
<text x="182" y="31.5" transform="rotate(-90 182 31.5)">1</text>
<text x="45.8" y="36.6">CE</text>
<text x="52" y="41" transform="rotate(-90 52 41)">VDDD</text>
<text x="55.5" y="41" transform="rotate(-90 55.5 41)">VDDA</text>
<text x="172.3" y="40.1">4</text>
<text x="176.9" y="41.2">SMBDATA</text>
<text x="183.2" y="39.5" transform="rotate(-90 183.2 39.5)">VDD</text>
<text x="210.1" y="36.6">1</text>
<text x="41.2" y="42.4">7</text>
<text x="41.2" y="47.1">6</text>
<text x="45.8" y="43.6">SERMODE</text>
<text x="45.8" y="45.9">SCLK</text>
<text x="52.9" y="45.9">SDO</text>
<text x="60.5" y="44.8">5</text>
<text x="172.3" y="44.8">3</text>
<text x="176.9" y="45.9">SMBCLK</text>
<text x="220.3" y="42.4">1</text>
<text x="227.9" y="42.4">2</text>
<text x="45.8" y="48.3">SDI</text>
<text x="55.5" y="50.9" transform="rotate(-90 55.5 50.9)">VSS</text>
<text x="183.2" y="50.9" transform="rotate(-90 183.2 50.9)">GND</text>
<text x="210.1" y="48.3">2</text>
<text x="54.4" y="55.5" transform="rotate(-90 54.4 55.5)">4</text>
<text x="107.1" y="57.2" transform="rotate(-90 107.1 57.2)">64</text>
<text x="109.4" y="57.2" transform="rotate(-90 109.4 57.2)">63</text>
<text x="111.7" y="57.2" transform="rotate(-90 111.7 57.2)">62</text>
<text x="114.1" y="57.2" transform="rotate(-90 114.1 57.2)">61</text>
<text x="116.4" y="57.2" transform="rotate(-90 116.4 57.2)">60</text>
<text x="118.7" y="57.2" transform="rotate(-90 118.7 57.2)">59</text>
<text x="121.1" y="57.2" transform="rotate(-90 121.1 57.2)">58</text>
<text x="123.4" y="57.2" transform="rotate(-90 123.4 57.2)">57</text>
<text x="125.8" y="57.2" transform="rotate(-90 125.8 57.2)">56</text>
<text x="128.1" y="57.2" transform="rotate(-90 128.1 57.2)">55</text>
<text x="130.5" y="57.2" transform="rotate(-90 130.5 57.2)">54</text>
<text x="132.8" y="57.2" transform="rotate(-90 132.8 57.2)">53</text>
<text x="135.2" y="57.2" transform="rotate(-90 135.2 57.2)">52</text>
<text x="137.5" y="57.2" transform="rotate(-90 137.5 57.2)">51</text>
<text x="139.8" y="57.2" transform="rotate(-90 139.8 57.2)">50</text>
<text x="142.2" y="57.2" transform="rotate(-90 142.2 57.2)">49</text>
<text x="182" y="55.5" transform="rotate(-90 182 55.5)">2</text>
<text x="124.6" y="65" transform="rotate(-90 124.6 65)">TCK</text>
<text x="127" y="65.1" transform="rotate(-90 127 65.1)">TMS</text>
<text x="108.2" y="66.6" transform="rotate(-90 108.2 66.6)">AVCC</text>
<text x="110.6" y="66.1" transform="rotate(-90 110.6 66.1)">DVSS</text>
<text x="112.9" y="66.1" transform="rotate(-90 112.9 66.1)">AVSS</text>
<text x="115.2" y="68.4" transform="rotate(-90 115.2 68.4)">P6_2-A2</text>
<text x="117.6" y="68.4" transform="rotate(-90 117.6 68.4)">P6_1-A1</text>
<text x="119.9" y="68.4" transform="rotate(-90 119.9 68.4)">P6_0-A0</text>
<text x="122.3" y="69.4" transform="rotate(-90 122.3 69.4)">RST-NMI</text>
<text x="129.3" y="69.2" transform="rotate(-90 129.3 69.2)">TDI-CLK</text>
<text x="131.7" y="68.9" transform="rotate(-90 131.7 68.9)">TD0-TDI</text>
<text x="134" y="66.9" transform="rotate(-90 134 66.9)">XT2IN</text>
<text x="136.3" y="69" transform="rotate(-90 136.3 69)">XT2OUT</text>
<text x="141" y="71.6" transform="rotate(-90 141 71.6)">P5_6-ACLK</text>
<text x="88.1" y="75.2">1</text>
<text x="88.1" y="77.6">2</text>
<text x="92.6" y="76.4">DVCC</text>
<text x="143.3" y="73.1" transform="rotate(-90 143.3 73.1)">P5_5-SMCLK</text>
<text x="146.9" y="76.4">P5_4-MCLK</text>
<text x="161.2" y="75.2">48</text>
<text x="161.2" y="77.6">47</text>
<text x="88.1" y="79.9">3</text>
<text x="88.1" y="82.2">4</text>
<text x="92.6" y="78.7">P6_3-A3</text>
<text x="92.6" y="81.1">P6_4-A4</text>
<text x="92.6" y="83.4">P6_5-A5</text>
<text x="138.7" y="83.4" transform="rotate(-90 138.7 83.4)">P5_7-TBOUTH-SVSOUT</text>
<text x="146.3" y="78.7">P5_3-UCLK1</text>
<text x="146.7" y="83.4">P5_1-SIMO1</text>
<text x="146.7" y="81.1">P5_2-SOMI1</text>
<text x="161.2" y="82.2">45</text>
<text x="161.2" y="79.9">46</text>
<text x="29.5" y="86.9">1</text>
<text x="39.4" y="86.9">2</text>
<text x="88.1" y="84.6">5</text>
<text x="88.1" y="86.9">6</text>
<text x="88.1" y="89.3">7</text>
<text x="92.6" y="85.7">P6_6-A6-DAC0</text>
<text x="92.6" y="88.1">P6_7-A7-DAC1-SVSIN</text>
<text x="146.1" y="88.1">P4_7-TBCLK</text>
<text x="148.2" y="85.7">P5_0-STE1</text>
<text x="161.2" y="86.9">43</text>
<text x="161.2" y="84.6">44</text>
<text x="161.2" y="89.3">42</text>
<text x="88.1" y="91.6">8</text>
<text x="88.1" y="94">9</text>
<text x="92.6" y="90.4">VREF+</text>
<text x="92.6" y="92.8">XIN</text>
<text x="92.6" y="95.1">XOUT</text>
<text x="149.2" y="95.1">P4_4-TB4</text>
<text x="149.2" y="92.8">P4_5-TB5</text>
<text x="149.2" y="90.4">P4_6-TB6</text>
<text x="161.2" y="94">40</text>
<text x="161.2" y="91.6">41</text>
<text x="87" y="96.3">10</text>
<text x="87" y="98.7">11</text>
<text x="87" y="101">12</text>
<text x="92.6" y="97.5">VEREF+</text>
<text x="92.6" y="99.8">VREF-_VEREF-</text>
<text x="149.2" y="99.8">P4_2-TB2</text>
<text x="149.2" y="97.5">P4_3-TB3</text>
<text x="161.2" y="101">37</text>
<text x="161.2" y="98.7">38</text>
<text x="161.2" y="96.3">39</text>
<text x="87" y="103.3">13</text>
<text x="87" y="105.7">14</text>
<text x="92.6" y="102.2">P1_0-TACLK</text>
<text x="92.6" y="104.5">P1_1-TA0</text>
<text x="92.6" y="106.8">P1_2-TA1</text>
<text x="146" y="106.8">P3_7-URXD1</text>
<text x="149.2" y="104.5">P4_0-TB0</text>
<text x="149.2" y="102.2">P4_1-TB1</text>
<text x="161.2" y="105.7">35</text>
<text x="161.2" y="103.3">36</text>
<text x="87" y="108">15</text>
<text x="87" y="110.3">16</text>
<text x="92.6" y="109.2">P1_3-TA2</text>
<text x="92.6" y="111.5">P1_4-SMCLK</text>
<text x="145.5" y="111.5">P3_5-URXDO</text>
<text x="146.1" y="109.2">P3_6-UTXD1</text>
<text x="161.2" y="108">34</text>
<text x="161.2" y="110.3">33</text>
<text x="108.2" y="125.8" transform="rotate(-90 108.2 125.8)">P1_5-TA0</text>
<text x="110.6" y="125.8" transform="rotate(-90 110.6 125.8)">P1_6-TA1</text>
<text x="112.9" y="125.8" transform="rotate(-90 112.9 125.8)">P1_7-TA2</text>
<text x="115.2" y="125.8" transform="rotate(-90 115.2 125.8)">P2_0-ACLK</text>
<text x="117.6" y="125.8" transform="rotate(-90 117.6 125.8)">P2_1-TAINCLK</text>
<text x="119.9" y="125.8" transform="rotate(-90 119.9 125.8)">P2_2-CAOUT-TA0</text>
<text x="122.3" y="125.8" transform="rotate(-90 122.3 125.8)">P2_3CA0-TA1</text>
<text x="124.6" y="125.8" transform="rotate(-90 124.6 125.8)">P2_4-CA1-TA2</text>
<text x="127" y="125.8" transform="rotate(-90 127 125.8)">P2_5-ROSC</text>
<text x="129.3" y="125.8" transform="rotate(-90 129.3 125.8)">P2_6-ADC12CLK-DMAE0</text>
<text x="131.7" y="125.8" transform="rotate(-90 131.7 125.8)">P2_7-TA0</text>
<text x="134" y="125.8" transform="rotate(-90 134 125.8)">P3_0-STE0</text>
<text x="136.3" y="125.8" transform="rotate(-90 136.3 125.8)">P3_1-SIMO0/SDA</text>
<text x="138.7" y="125.8" transform="rotate(-90 138.7 125.8)">P3_2-SOMI0</text>
<text x="141" y="125.8" transform="rotate(-90 141 125.8)">P3_3-UCLK0-SCL</text>
<text x="143.3" y="125.8" transform="rotate(-90 143.3 125.8)">P3_4-UTXD0</text>
<text x="107.1" y="131.5" transform="rotate(-90 107.1 131.5)">17</text>
<text x="109.4" y="131.5" transform="rotate(-90 109.4 131.5)">18</text>
<text x="111.7" y="131.5" transform="rotate(-90 111.7 131.5)">19</text>
<text x="114.1" y="131.5" transform="rotate(-90 114.1 131.5)">20</text>
<text x="116.4" y="131.5" transform="rotate(-90 116.4 131.5)">21</text>
<text x="118.7" y="131.5" transform="rotate(-90 118.7 131.5)">22</text>
<text x="121.1" y="131.5" transform="rotate(-90 121.1 131.5)">23</text>
<text x="123.4" y="131.5" transform="rotate(-90 123.4 131.5)">24</text>
<text x="125.8" y="131.5" transform="rotate(-90 125.8 131.5)">25</text>
<text x="128.1" y="131.5" transform="rotate(-90 128.1 131.5)">26</text>
<text x="130.5" y="131.5" transform="rotate(-90 130.5 131.5)">27</text>
<text x="132.8" y="131.5" transform="rotate(-90 132.8 131.5)">28</text>
<text x="135.2" y="131.5" transform="rotate(-90 135.2 131.5)">29</text>
<text x="137.5" y="131.5" transform="rotate(-90 137.5 131.5)">30</text>
<text x="139.8" y="131.5" transform="rotate(-90 139.8 131.5)">31</text>
<text x="142.2" y="131.5" transform="rotate(-90 142.2 131.5)">32</text>
<text x="235.6" y="145.5">1</text>
<text x="235.6" y="147.8">3</text>
<text x="240.1" y="146.7">1</text>
<text x="240.1" y="149">3</text>
<text x="248" y="146.7">2</text>
<text x="248" y="149">4</text>
<text x="252.5" y="145.5">2</text>
<text x="252.5" y="147.8">4</text>
<text x="235.6" y="150.2">5</text>
<text x="235.6" y="152.5">7</text>
<text x="235.6" y="154.9">9</text>
<text x="240.1" y="151.4">5</text>
<text x="240.1" y="153.7">7</text>
<text x="248" y="151.4">6</text>
<text x="248" y="153.7">8</text>
<text x="252.5" y="150.2">6</text>
<text x="252.5" y="152.5">8</text>
<text x="252.5" y="154.9">10</text>
<text x="234.6" y="157.2">11</text>
<text x="234.6" y="159.5">13</text>
<text x="234.6" y="161.9">15</text>
<text x="240.1" y="156">9</text>
<text x="240.1" y="158.4">11</text>
<text x="240.1" y="160.7">13</text>
<text x="247" y="156">10</text>
<text x="247" y="158.4">12</text>
<text x="247" y="160.7">14</text>
<text x="252.5" y="157.2">12</text>
<text x="252.5" y="159.5">14</text>
<text x="252.5" y="161.9">16</text>
<text x="43.8" y="164.9" transform="rotate(-90 43.8 164.9)">8</text>
<text x="97.7" y="167.3" transform="rotate(-90 97.7 167.3)">2</text>
<text x="234.6" y="164.2">17</text>
<text x="234.6" y="166.6">19</text>
<text x="240.1" y="163">15</text>
<text x="240.1" y="165.4">17</text>
<text x="240.1" y="167.7">19</text>
<text x="247" y="163">16</text>
<text x="247" y="165.4">18</text>
<text x="247" y="167.7">20</text>
<text x="252.5" y="164.2">18</text>
<text x="252.5" y="166.6">20</text>
<text x="34.2" y="171.3">5</text>
<text x="34.2" y="173.6">6</text>
<text x="38.7" y="172.4">D</text>
<text x="45" y="172.8" transform="rotate(-90 45 172.8)">VCC</text>
<text x="48.5" y="172.4">Q</text>
<text x="53.5" y="171.3">2</text>
<text x="34.2" y="176">1</text>
<text x="34.2" y="178.3">3</text>
<text x="38.7" y="177.1">S</text>
<text x="38.7" y="179.5">W</text>
<text x="38.7" y="174.8">C</text>
<text x="85.7" y="176">1</text>
<text x="90.3" y="177.1">I/O</text>
<text x="98.8" y="175.1" transform="rotate(-90 98.8 175.1)">VCC</text>
<text x="240.5" y="175.4">Page 2</text>
<text x="248.7" y="175.4">sur</text>
<text x="38.7" y="181.8">HOLD</text>
<text x="47.3" y="184.4" transform="rotate(-90 47.3 184.4)">VSS</text>
<text x="98.8" y="182" transform="rotate(-90 98.8 182)">GND</text>
<text x="160.9" y="180.8" transform="rotate(-90 160.9 180.8)">1</text>
<text x="239.9" y="180">Ref sésame :</text>
<text x="259.8" y="183">4 rue du Père Louvat</text>
<text x="259.8" y="185.3">38500 Voiron</text>
<text x="46.2" y="188.9" transform="rotate(-90 46.2 188.9)">4</text>
<text x="97.7" y="186.6" transform="rotate(-90 97.7 186.6)">3</text>
<text x="177.2" y="186.5">Date:28/05/2008</text>
<text x="177.2" y="190">Dessiné par :</text>
<text x="259.8" y="188.8">Tel : 04 76 67 35 35</text>
<text x="259.8" y="191.1">Fax : 04 76 67 36 46</text>
<text x="177.2" y="196.4">Format :</text>
<text x="259.8" y="194.7">mail@sesame-pcb.com</text>
<text x="259.8" y="197">www.sesame-pcb.com</text>
</g>
<g font-size="1.5" fill="#0e0e0e">
<text x="64.3" y="39.1">Temperature</text>
<text x="64.5" y="41">sensor</text>
<text x="166.1" y="50.9">Light sensor</text>
<text x="203.6" y="53.2">Microphone</text>
<text x="230.5" y="170.3">Expansion</text>
<text x="101.9" y="179.9">Serial number</text>
<text x="53.7" y="182.7">Flash</text>
</g>
</svg>
